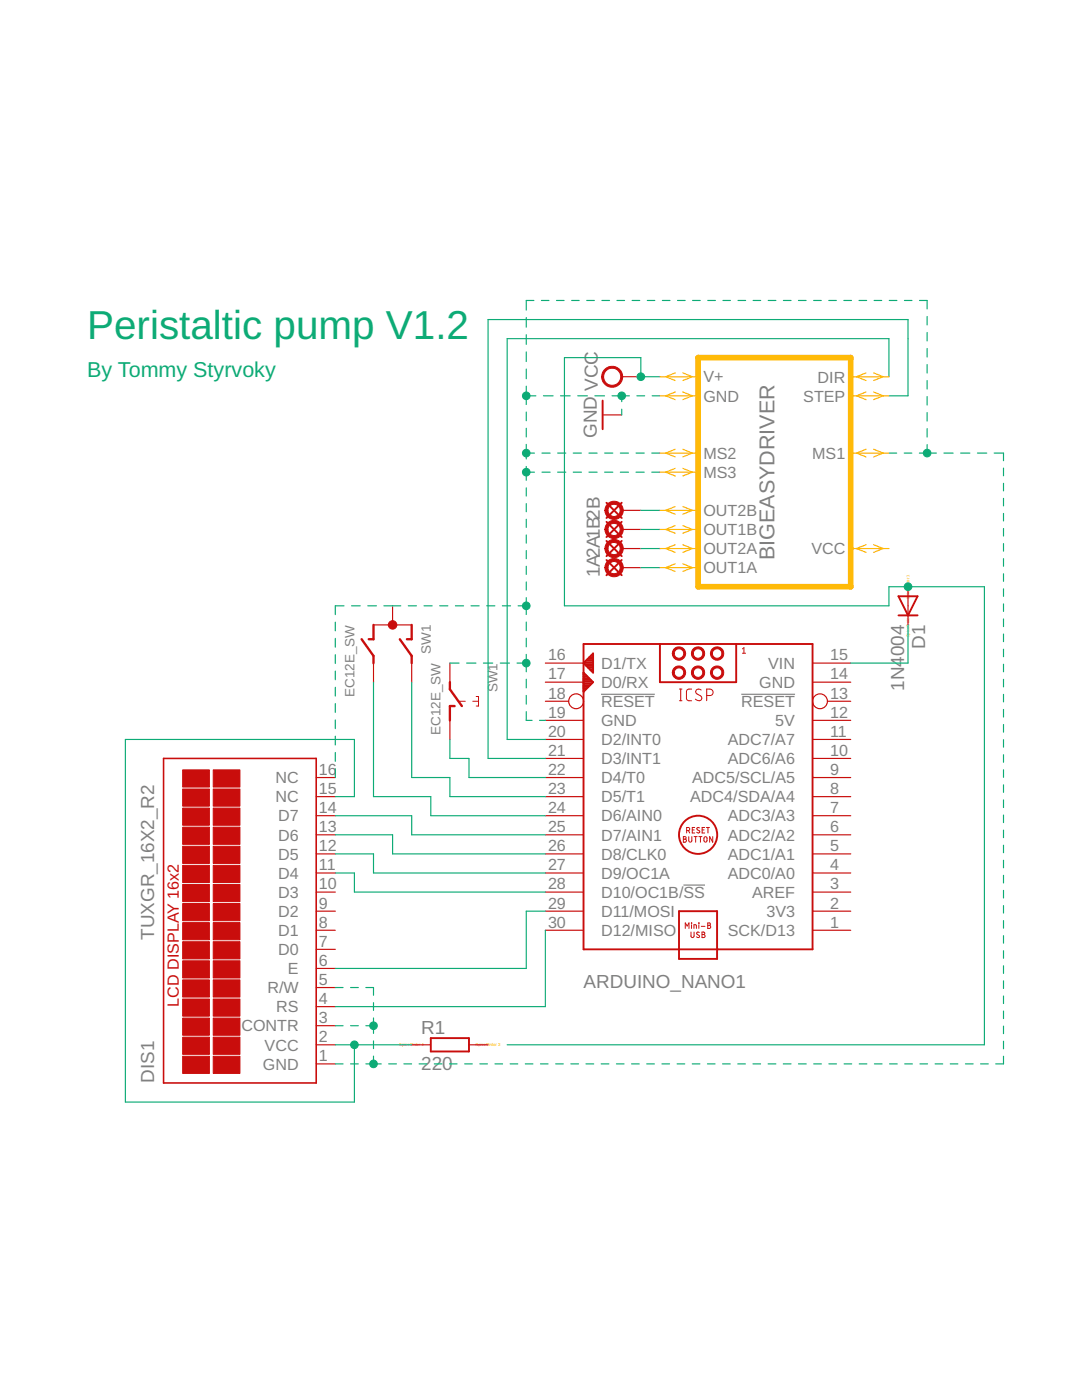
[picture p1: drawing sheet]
<svg xmlns="http://www.w3.org/2000/svg" width="216mm" height="279mm" viewBox="0 0 216 279" stroke-linecap="round" stroke-linejoin="round" font-family="sans-serif">
<path d="M119.9 138.6h10.8M147.9 138.6h10.7M136.4 176.6h4.3" fill="none" stroke="#808080" stroke-width=".23"/>
<g fill="none" stroke="#c90d0c" stroke-width=".38">
<path d="M120.2 79.9v5.8M121 111.8l3.1 3M121 107.9l3.1 3.1M121 104.1l3.1 3.1M121 100.3l3.1 3.1M124.1 111.8l-3.1 3M124.1 107.9l-3.1 3.1M124.1 104.1l-3.1 3.1M124.1 100.3l-3.1 3.1M179.3 119h3.8l-1.9 3.8zM116.4 128.5h45.7v61h-45.7zM116.4 132.3l1.9-1.9v3.8z"/>
<path d="M116.4 134.2l1.9 1.9-1.9 1.9M116.4 137.8h.3M116.4 137.4h.6M116.4 137.1h1M116.4 136.7h1.3M116.4 136.4h1.7M116.4 136h1.8M116.4 135.7h1.5M116.4 135.3h1.1M116.4 135h.8M116.4 134.6h.4M116.4 134.3h.1"/>
<path d="M116.6 132.2h1.7M116.6 132.5h1.7M116.9 131.8h1.4M117 132.9h1.3M117.3 131.5h1M117.3 133.2h1M117.6 131.1h.7M117.7 133.6h.6M118 130.8h.3M118 133.9h.3M118.3 130.5h.1M131.7 128.5v7.6h15.2v-7.6"/>
<path d="M179.3 122.8h3.8M135.5 181.8h7.6v9.6h-7.6zM86 207.2h7.6v2.6h-7.6z"/>
<circle cx="139.3" cy="166.6" r="3.8"/>
</g>
<g fill="none" stroke="#c90d0c" stroke-width=".23">
<path d="M124.1 75.2h3.8M120.2 82.8h3.9M124.1 113.3h3.8M124.1 109.5h3.8M124.1 105.7h3.8M124.1 101.9h3.8M181.2 117.1v7.6M74.5 124.7h7.6M74.5 132.3v3.8M78.3 120.9v3.8M82.1 132.3v3.8M89.8 132.3v3.8"/>
<path d="M108.8 132.3h7.6M108.8 136.1h7.6M108.8 140h4.7M162.1 132.3h7.7M162.1 136.1h7.7M165.1 140h4.7M63.1 159h3.8M63.1 155.2h3.8M89.8 143.8v3.8M108.8 159h7.6M108.8 155.2h7.6M108.8 143.8h7.6"/>
<path d="M108.8 147.6h7.6M108.8 151.4h7.6M162.1 159h7.7M162.1 155.2h7.7M162.1 143.8h7.7M162.1 147.6h7.7M162.1 151.4h7.7M63.1 178h3.8M63.1 174.2h3.8M63.1 170.4h3.8M63.1 166.6h3.8M63.1 162.8h3.8"/>
<path d="M108.8 178h7.6M108.8 174.2h7.6M108.8 170.4h7.6M108.8 166.6h7.6M108.8 162.8h7.6M162.1 178h7.7M162.1 174.2h7.7M162.1 170.4h7.7M162.1 166.6h7.7M162.1 162.8h7.7M63.1 197.1h3.8M63.1 193.3h3.8"/>
<path d="M63.1 189.5h3.8M63.1 185.7h3.8M63.1 181.8h3.8M108.8 185.7h7.6M108.8 181.8h7.6M162.1 185.7h7.7M162.1 181.8h7.7M63.1 208.5h3.8M63.1 212.3h3.8M63.1 204.7h3.8M63.1 200.9h3.8M82.1 208.5h3.9"/>
<path d="M93.6 208.5h3.8"/>
<circle cx="115" cy="140" r="1.48"/>
<circle cx="163.6" cy="140" r="1.48"/>
</g>
<path d="M72.2 127.6l2.3 3.3v1.4M74.5 124.7v2.9h-.9M79.8 127.6l2.3 3.3v1.4M82.1 124.7v2.9h-.9M89.8 136.1v1.5l2.4 3.3M90.7 140.9h-.9v2.9" fill="none" stroke="#c90d0c" stroke-width=".47"/>
<g fill="#c90d0c" stroke="#c90d0c" stroke-width=".2">
<path d="M134.5 133.3a1.33 1.33 0 0 1 2.1 .2 1.33 1.33 0 0 1-.8 2 1.33 1.33 0 0 1-1.6-1.3h.3a.95 .95 0 0 1 1.4-.8 .95 .95 0 0 1 .2 1.6 .95 .95 0 0 1-1.5-.5l-.1-.3h-.3z" fill-rule="evenodd"/>
<path d="M138.3 129.5a1.33 1.33 0 0 1 2.1 .2 1.33 1.33 0 0 1-.7 2 1.33 1.33 0 0 1-1.7-1.3h.3a.95 .95 0 0 1 1.4-.8 .95 .95 0 0 1 .2 1.6 .95 .95 0 0 1-1.5-.5l-.1-.3h-.3z" fill-rule="evenodd"/>
<path d="M142.2 129.5a1.33 1.33 0 0 1 2 .3 1.33 1.33 0 0 1-.8 1.9 1.33 1.33 0 0 1-1.6-1.3h.3a.95 .95 0 0 1 1.3-.9 .95 .95 0 0 1 .3 1.6 .95 .95 0 0 1-1.5-.4l-.1-.3h-.3z" fill-rule="evenodd"/>
<path d="M134.5 129.5a1.33 1.33 0 0 1 2.1 .2 1.33 1.33 0 0 1-.8 2 1.33 1.33 0 0 1-1.6-1.3h.3a.95 .95 0 0 1 1.4-.8 .95 .95 0 0 1 .2 1.6 .95 .95 0 0 1-1.5-.5l-.1-.3h-.3z" fill-rule="evenodd"/>
<path d="M142.2 133.3a1.33 1.33 0 0 1 2 .3 1.33 1.33 0 0 1-.8 1.9 1.33 1.33 0 0 1-1.6-1.3h.3a.95 .95 0 0 1 1.3-.9 .95 .95 0 0 1 .3 1.6 .95 .95 0 0 1-1.5-.4l-.1-.3h-.3z" fill-rule="evenodd"/>
<path d="M138.3 133.3a1.33 1.33 0 0 1 2.1 .2 1.33 1.33 0 0 1-.7 2 1.33 1.33 0 0 1-1.7-1.3h.3a.95 .95 0 0 1 1.4-.8 .95 .95 0 0 1 .2 1.6 .95 .95 0 0 1-1.5-.5l-.1-.3h-.3z" fill-rule="evenodd"/>
<path d="M120.8 73.6a2.09 2.09 0 0 1 3.2 .6 2.09 2.09 0 0 1-1.4 3 2.09 2.09 0 0 1-2.5-2h.3a1.71 1.71 0 0 1 2.5-1.6 1.71 1.71 0 0 1 .3 2.9 1.71 1.71 0 0 1-2.7-1l-.1-.3h-.3a1.95 1.95 0 0 1 .7-1.6z" fill-rule="evenodd"/>
<path d="M121.1 112.1a1.83 1.83 0 0 1 3 .2 1.83 1.83 0 0 1-1.1 2.8 1.83 1.83 0 0 1-2.3-1.8h.6a1.22 1.22 0 0 1 1.7-1.2 1.22 1.22 0 0 1 .3 2.1 1.22 1.22 0 0 1-2-.6v-.3h-.6z" fill-rule="evenodd"/>
<path d="M121.1 108.3a1.83 1.83 0 0 1 3 .2 1.83 1.83 0 0 1-1.1 2.7 1.83 1.83 0 0 1-2.3-1.7h.6a1.22 1.22 0 0 1 1.7-1.2 1.22 1.22 0 0 1 .3 2 1.22 1.22 0 0 1-2-.6v-.2h-.6z" fill-rule="evenodd"/>
<path d="M121.4 104.2a1.83 1.83 0 0 1 2.8 .7 1.83 1.83 0 0 1-1.3 2.6 1.83 1.83 0 0 1-2.2-1.8h.6a1.22 1.22 0 0 1 1.7-1.2 1.22 1.22 0 0 1 .3 2 1.22 1.22 0 0 1-2-.6v-.2h-.6a1.91 1.91 0 0 1 .7-1.5z" fill-rule="evenodd"/>
<path d="M121.4 100.4a1.83 1.83 0 0 1 2.8 .7 1.83 1.83 0 0 1-1.3 2.6 1.83 1.83 0 0 1-2.2-1.8h.6a1.22 1.22 0 0 1 1.7-1.2 1.22 1.22 0 0 1 .3 2 1.22 1.22 0 0 1-2-.6v-.2h-.6a1.91 1.91 0 0 1 .7-1.5z" fill-rule="evenodd"/>
<circle cx="78.3" cy="124.7" r=".85"/>
</g>
<g fill="none" stroke="#c90d0c" stroke-width=".2">
<path d="M91.7 140h1.1M94.3 140h1.2M95 139h.5v1.9h-.5M135.6 139.8h.5M135.6 137.5h.5M135.8 137.5v2.3M138 137.5h-.5a.51 .51 0 0 0-.5 .5l.1 1.6 .2 .2h.7M139.9 137.7a.58 .58 0 0 0-.9-.1 .58 .58 0 0 0 .1 .9l.7 .4a.58 .58 0 0 1 .1 .9 .58 .58 0 0 1-.9-.1l-.3-.2M141 138.8h.6a.65 .65 0 0 0 .7-.6 .65 .65 0 0 0-.7-.7h-.6v2.3M148.1 129.5l.3-.2v1.1M148.1 130.4h.7M136.4 167h.3l.2 .2-.2 .3 .3 .2-.2 .3-.4 .1z"/>
<path d="M136.4 167.5h.3M137 165.8l.6-.1v-.5l-.6-.1v1.1M137.4 165.8l.2 .4M137.4 167l.1 .9 .2 .2 .3-.2v-.9M138.1 165.6h.4M138.5 167h.6M138.6 165.1h-.5v1.1h.5M138.8 167v1.1M139.4 167h.7M139.6 165.2h-.4l-.2 .2 .5 .4a.3 .3 0 0 1 0 .5 .3 .3 0 0 1-.5-.2M139.8 167v1.1M140.1 165.6h.4"/>
<path d="M140.6 167h.2l.3 .2v.7l-.3 .2-.2-.1-.1-.2zM140.6 165.1h-.5v1.1h.5M140.9 165.1h.7M141.3 165.1v1.1M142.2 167v1.1l-.6-1.1v1.1M136.7 185.3v-1.1l.4 .6 .4-.6v1.1M137.9 186v.9l.2 .2 .4-.2v-.9M138 184.2h.1M138 184.6v.7M138.5 185.3v-.7l.4 .1 .1 .6M139.4 184.2h.1M139.4 184.6v.7"/>
<path d="M139.5 186.1l-.4-.1-.1 .3 .5 .4a.3 .3 0 0 1-.1 .4 .3 .3 0 0 1-.4-.1M139.9 184.9h.8M140.1 186h.4l.1 .2-.2 .3 .3 .3-.2 .3h-.4zM140.1 186.5h.3M141.2 184.2h.4l.2 .2-.3 .3 .3 .2-.2 .4h-.4zM141.2 184.7h.3"/>
</g>
<path d="M32.6 151.4h30.5v64.7h-30.5z" fill="none" stroke="#c90d0c" stroke-width=".32"/>
<g fill="#c90d0c" stroke="#c90d0c" stroke-width=".2">
<path d="M36.4 210.8h5.4v3.4h-5.4z"/>
<path d="M42.5 210.8h5.4v3.4h-5.4z"/>
<path d="M36.4 207h5.4v3.4h-5.4z"/>
<path d="M42.5 207h5.4v3.4h-5.4z"/>
<path d="M36.4 203.2h5.4v3.4h-5.4z"/>
<path d="M42.5 203.2h5.4v3.4h-5.4z"/>
<path d="M36.4 199.4h5.4v3.4h-5.4z"/>
<path d="M42.5 199.4h5.4v3.4h-5.4z"/>
<path d="M36.4 195.6h5.4v3.4h-5.4z"/>
<path d="M42.5 195.6h5.4v3.4h-5.4z"/>
<path d="M36.4 191.7h5.4v3.5h-5.4z"/>
<path d="M42.5 191.7h5.4v3.5h-5.4z"/>
<path d="M36.4 187.9h5.4v3.5h-5.4z"/>
<path d="M42.5 187.9h5.4v3.5h-5.4z"/>
<path d="M36.4 184.1h5.4v3.5h-5.4z"/>
<path d="M42.5 184.1h5.4v3.5h-5.4z"/>
<path d="M36.4 180.3h5.4v3.4h-5.4z"/>
<path d="M42.5 180.3h5.4v3.4h-5.4z"/>
<path d="M36.4 176.5h5.4v3.4h-5.4z"/>
<path d="M42.5 176.5h5.4v3.4h-5.4z"/>
<path d="M36.4 172.7h5.4v3.4h-5.4z"/>
<path d="M42.5 172.7h5.4v3.4h-5.4z"/>
<path d="M36.4 168.9h5.4v3.4h-5.4z"/>
<path d="M42.5 168.9h5.4v3.4h-5.4z"/>
<path d="M36.4 165.1h5.4v3.4h-5.4z"/>
<path d="M42.5 165.1h5.4v3.4h-5.4z"/>
<path d="M36.4 161.3h5.4v3.4h-5.4z"/>
<path d="M42.5 161.3h5.4v3.4h-5.4z"/>
<path d="M36.4 157.5h5.4v3.4h-5.4z"/>
<path d="M42.5 157.5h5.4v3.4h-5.4z"/>
<path d="M36.4 153.6h5.4v3.5h-5.4z"/>
<path d="M42.5 153.6h5.4v3.5h-5.4z"/>
</g>
<g fill="none" stroke="#0dab76" stroke-width=".23">
<path d="M106.5 60h-1.5v1.9M108 60h1.5M111 60h1.6M114.1 60h1.5M117.1 60h1.5M120.1 60h1.5M123.1 60h1.5M126.1 60h1.6M129.2 60h1.5M132.2 60h1.5M135.2 60h1.5M138.2 60h1.5"/>
<path d="M141.2 60h1.5M144.3 60h1.5M147.3 60h1.5M150.3 60h1.5M153.3 60h1.5M156.3 60h1.5M159.3 60h1.5M162.3 60h1.6M165.4 60h1.5M168.4 60h1.5M171.4 60h1.5M174.4 60h1.5"/>
<path d="M177.4 60h1.6M180.5 60h1.5M183.5 60h1.5v1.7M105 63.4v1.9M105 66.8v1.9M105 70.2v2M105 73.7v1.9M105 77.1v3.6M105 79h1.9M108.4 79h2M111.8 79h2M115.3 79h1.9"/>
<path d="M118.7 79h1.9M122.1 79h3.5M124.1 79v1.2M127.1 79h1.5M130.1 79h1.6M131.7 75.2h-3.8v-3.8h-15.3v49.5h64.8v-3.8h19v91.4h-95.2M177.4 79h3.8v-15.2h-83.8v87.6h11.4M177.4 75.2v-7.6h-76.2v80h7.6M185 63.2v1.7M185 66.4v1.7M185 69.6v1.6M185 72.7v1.7"/>
<path d="M185 75.9v1.7M185 79.1v1.7M105 82.2v1.8M105 85.5v1.7M105 88.7v2.9M105 93.1v2.8M105 97.4v1.6M105 90.4h1.6M105 94.2h1.6M108.1 90.4h1.7M108.1 94.2h1.7M111.3 90.4h1.6"/>
<path d="M111.3 94.2h1.6M114.4 90.4h1.6M114.4 94.2h1.6M117.5 90.4h1.6M117.5 94.2h1.6M120.6 90.4h1.7M120.6 94.2h1.7M123.8 90.4h1.6M123.8 94.2h1.6M124.1 81.7v1.1M126.9 90.4h1.6M126.9 94.2h1.6"/>
<path d="M130 90.4h1.7M130 94.2h1.7M177.4 90.4h1.5M180.4 90.4h1.5M183.5 90.4h3.3M185 82.3v1.7M185 85.5v1.7M185 88.7v1.7M188.3 90.4h1.9M191.7 90.4h1.8M195 90.4h1.9M198.4 90.4h1.8v1.5"/>
<path d="M200.2 93.4v1.6M200.2 96.5v1.5M200.2 99.5v1.5M105 100.5v1.6M105 103.6v1.7M105 106.8v1.6M105 109.9v1.6M105 113v1.6M105 116.1v1.7M105 119.3v3.3M127.9 113.3h3.8M127.9 109.5h3.8"/>
<path d="M127.9 101.9h3.8M127.9 105.7h3.8M200.2 102.5v1.5M200.2 105.5v1.5M200.2 108.5v1.5M200.2 111.5v1.5M200.2 114.5v1.5M200.2 117.5v1.5M66.9 124.2v1.7M66.9 127.4v1.8M66.9 130.7v1.7M66.9 133.9v1.8"/>
<path d="M66.9 137.2v1.7M68.6 120.9h-1.7v1.8M70.1 120.9h1.8M73.4 120.9h1.7M74.5 136.1v22.9h11.5v3.8h22.8M76.6 120.9h3.4M81.5 120.9h1.6M82.1 136.1v19.1h7.7v3.8h19M84.6 120.9h1.6M87.7 120.9h1.7M89.8 132.3h1.8M90.9 120.9h1.6"/>
<path d="M93.1 132.3h1.9M94 120.9h1.6M96.5 132.3h1.8M97.1 120.9h1.6M99.8 132.3h1.9M100.2 120.9h1.7M103.2 132.3h1.8M103.4 120.9h1.6M105 124.1v1.8M105 127.4v1.7M105 130.6v3.5M105 135.6v1.7"/>
<path d="M105 138.8v1.7M181.2 124.7v7.6h-11.4M200.2 120.5v1.5M200.2 123.5v1.6M200.2 126.5v1.6M200.2 129.6v1.5M200.2 132.6v1.5M200.2 135.6v1.5M200.2 138.6v1.5M66.9 159h3.8v-11.4h-45.7v72.3h45.7v-11.4M66.9 140.4v1.8M66.9 143.7v1.7"/>
<path d="M66.9 146.9v1.8M66.9 150.2v1.7M66.9 153.4v1.8M89.8 147.6v3.8h3.8v3.8h15.2M105 142v1.8h1.2M107.7 143.8h1.1M200.2 141.6v1.5M200.2 144.6v1.5M200.2 147.6v1.5M200.2 150.6v1.5M200.2 153.6v1.5M200.2 156.6v1.5"/>
<path d="M200.2 159.6v1.6M66.9 174.2h3.8v3.8h38.1M66.9 170.4h7.6v3.8h34.3M66.9 166.6h11.4v3.8h30.5M66.9 162.8h15.2v3.8h26.7M200.2 162.7v1.5M200.2 165.7v1.5M200.2 168.7v1.5M200.2 171.7v1.5M200.2 174.7v1.5M200.2 177.7v1.5M66.9 197.1h1.6"/>
<path d="M70 197.1h1.5M73 197.1h1.5v1.5M108.8 185.7v15.2h-41.9M108.8 181.8h-3.8v11.5h-38.1M200.2 180.7v1.5M200.2 183.7v1.5M200.2 186.7v1.5M200.2 189.7v1.5M200.2 192.7v1.6M200.2 195.7v1.6M200.2 198.8v1.5M66.9 208.5h15.2"/>
<path d="M66.9 212.3h1.6M66.9 204.7h1.6M70 212.3h1.5M70 204.7h1.5M73 212.3h3.1M73 204.7h1.5M74.5 200.1v1.6M74.5 203.2v3M74.5 207.7v1.6M74.5 210.8v1.5M77.6 212.3h1.5M80.6 212.3h1.5"/>
<path d="M83.6 212.3h1.6M86.7 212.3h1.5M89.7 212.3h1.5M92.7 212.3h1.5M95.7 212.3h1.6M98.8 212.3h1.5M101.8 212.3h1.5M104.8 212.3h1.5M107.8 212.3h1.6M110.9 212.3h1.5M113.9 212.3h1.5M116.9 212.3h1.6"/>
<path d="M120 212.3h1.5M123 212.3h1.5M126 212.3h1.6M129.1 212.3h1.5M132.1 212.3h1.5M135.1 212.3h1.5M138.1 212.3h1.6M141.2 212.3h1.5M144.2 212.3h1.5M147.2 212.3h1.5M150.2 212.3h1.6M153.3 212.3h1.5"/>
<path d="M156.3 212.3h1.5M159.3 212.3h1.6M162.4 212.3h1.5M165.4 212.3h1.5M168.4 212.3h1.5M171.4 212.3h1.6M174.5 212.3h1.5M177.5 212.3h1.5M180.5 212.3h1.6M183.6 212.3h1.5M186.6 212.3h1.5M189.6 212.3h1.5"/>
<path d="M192.6 212.3h1.6M195.7 212.3h1.5M200.2 210.8v1.5h-1.5M200.2 201.8v1.5M200.2 204.8v1.5M200.2 207.8v1.5"/>
</g>
<g fill="#0dab76" stroke="#0dab76" stroke-width=".2">
<circle cx="70.7" cy="208.5" r=".76"/>
<circle cx="181.2" cy="117.1" r=".76"/>
<circle cx="127.9" cy="75.2" r=".76"/>
<circle cx="105" cy="132.3" r=".76"/>
<circle cx="105" cy="120.9" r=".76"/>
<circle cx="105" cy="90.4" r=".76"/>
<circle cx="105" cy="79" r=".76"/>
<circle cx="185" cy="90.4" r=".76"/>
<circle cx="74.5" cy="212.3" r=".76"/>
<circle cx="124.1" cy="79" r=".76"/>
<circle cx="74.5" cy="204.7" r=".76"/>
<circle cx="105" cy="94.2" r=".76"/>
</g>
<path d="M139.3 71.4h30.5v45.7h-30.5z" fill="none" stroke="#ffba08" stroke-width="1.1"/>
<g fill="none" stroke="#ffba08" stroke-width=".23">
<path d="M131.7 75.2h7.6M131.7 79h7.6M134.7 74.4l-1.9 .8 1.9 .7M134.7 78.2l-1.9 .8 1.9 .8M136.2 74.4l2 .8-2 .7M136.2 78.2l2 .8-2 .8M169.8 75.2h7.6M169.8 79h7.6M172.8 74.4l-1.9 .8 1.9 .7M172.8 78.2l-1.9 .8 1.9 .8M174.3 74.4l1.9 .8-1.9 .7M174.3 78.2l1.9 .8-1.9 .8"/>
<path d="M131.7 90.4h7.6M131.7 94.2h7.6M134.7 93.5l-1.9 .7 1.9 .8M134.7 89.7l-1.9 .7 1.9 .8M136.2 89.7l2 .7-2 .8M136.2 93.5l2 .7-2 .8M169.8 90.4h7.6M172.8 89.7l-1.9 .7 1.9 .8M174.3 89.7l1.9 .7-1.9 .8M131.7 113.3h7.6M131.7 109.5h7.6M131.7 105.7h7.6"/>
<path d="M131.7 101.9h7.6M134.7 112.5l-1.9 .8 1.9 .7M134.7 108.7l-1.9 .8 1.9 .7M134.7 104.9l-1.9 .8 1.9 .7M134.7 101.1l-1.9 .8 1.9 .7M136.2 112.5l2 .8-2 .7M136.2 108.7l2 .8-2 .7M136.2 104.9l2 .8-2 .7M136.2 101.1l2 .8-2 .7M169.8 109.5h7.6M172.8 108.7l-1.9 .8 1.9 .7M174.3 108.7l1.9 .8-1.9 .7"/>
</g>
<text font-size="8.1" fill="#0dab76" x="17.4" y="67.6">Peristaltic pump V1.2</text>
<text font-size="4.3" fill="#0dab76" x="17.4" y="75.2">By Tommy Styrvoky</text>
<text font-size="4.3" fill="#808080" x="154.5" y="111.8" transform="rotate(-90 154.5 111.8)">BIGEASYDRIVER</text>
<g font-size="3.8" fill="#808080">
<text x="119.1" y="87.4" transform="rotate(-90 119.1 87.4)">GND VCC</text>
<text x="119.7" y="115.2" transform="rotate(-90 119.7 115.2)">1A2A1B2B</text>
<text x="184.6" y="129.5" transform="rotate(-90 184.6 129.5)">D1</text>
<text x="180.4" y="137.9" transform="rotate(-90 180.4 137.9)">1N4004</text>
<text x="30.7" y="187.6" transform="rotate(-90 30.7 187.6)">TUXGR_16X2_R2</text>
<text x="116.4" y="197.1">ARDUINO_NANO1</text>
<text x="84.1" y="206.3">R1</text>
<text x="84.1" y="213.5">220</text>
<text x="30.7" y="216.1" transform="rotate(-90 30.7 216.1)">DIS1</text>
</g>
<g font-size="3.2" fill="#808080">
<text x="140.4" y="76.3">V+</text>
<text x="163.1" y="76.3">DIR</text>
<text x="140.4" y="80.1">GND</text>
<text x="160.3" y="80.1">STEP</text>
<text x="140.4" y="91.6">MS2</text>
<text x="140.4" y="95.4">MS3</text>
<text x="162.1" y="91.6">MS1</text>
<text x="140.4" y="106.8">OUT1B</text>
<text x="140.4" y="103">OUT2B</text>
<text x="140.4" y="110.6">OUT2A</text>
<text x="161.9" y="110.6">VCC</text>
<text x="140.4" y="114.4">OUT1A</text>
<text x="109.4" y="131.8">16</text>
<text x="165.6" y="131.8">15</text>
<text x="109.4" y="135.6">17</text>
<text x="119.9" y="133.5">D1/TX</text>
<text x="119.9" y="137.3">D0/RX</text>
<text x="151.5" y="137.3">GND</text>
<text x="153.3" y="133.5">VIN</text>
<text x="165.6" y="135.6">14</text>
<text x="109.4" y="139.4">18</text>
<text x="109.4" y="143.2">19</text>
<text x="119.9" y="141.1">RESET</text>
<text x="147.9" y="141.1">RESET</text>
<text x="165.6" y="143.2">12</text>
<text x="165.6" y="139.4">13</text>
<text x="109.4" y="147">20</text>
<text x="119.9" y="144.9">GND</text>
<text x="119.9" y="148.7">D2/INT0</text>
<text x="145.2" y="148.7">ADC7/A7</text>
<text x="154.7" y="144.9">5V</text>
<text x="165.6" y="147">11</text>
<text x="63.6" y="154.6">16</text>
<text x="109.4" y="150.8">21</text>
<text x="109.4" y="154.6">22</text>
<text x="119.9" y="152.5">D3/INT1</text>
<text x="145.2" y="152.5">ADC6/A6</text>
<text x="165.6" y="154.6">9</text>
<text x="165.6" y="150.8">10</text>
<text x="54.9" y="160.1">NC</text>
<text x="54.9" y="156.3">NC</text>
<text x="63.6" y="158.5">15</text>
<text x="109.4" y="158.5">23</text>
<text x="119.9" y="156.3">D4/T0</text>
<text x="119.9" y="160.1">D5/T1</text>
<text x="137.7" y="160.1">ADC4/SDA/A4</text>
<text x="138.1" y="156.3">ADC5/SCL/A5</text>
<text x="165.6" y="158.5">8</text>
<text x="55.5" y="167.8">D6</text>
<text x="55.5" y="163.9">D7</text>
<text x="63.6" y="166.1">13</text>
<text x="63.6" y="162.3">14</text>
<text x="109.4" y="162.3">24</text>
<text x="109.4" y="166.1">25</text>
<text x="119.9" y="163.9">D6/AIN0</text>
<text x="119.9" y="167.8">D7/AIN1</text>
<text x="145.2" y="167.8">ADC2/A2</text>
<text x="145.2" y="163.9">ADC3/A3</text>
<text x="165.6" y="166.1">6</text>
<text x="165.6" y="162.3">7</text>
<text x="55.5" y="171.6">D5</text>
<text x="63.6" y="173.7">11</text>
<text x="63.6" y="169.9">12</text>
<text x="109.4" y="169.9">26</text>
<text x="109.4" y="173.7">27</text>
<text x="119.9" y="171.6">D8/CLK0</text>
<text x="145.2" y="171.6">ADC1/A1</text>
<text x="165.6" y="173.7">4</text>
<text x="165.6" y="169.9">5</text>
<text x="55.5" y="179.2">D3</text>
<text x="55.5" y="175.4">D4</text>
<text x="63.6" y="177.5">10</text>
<text x="109.4" y="177.5">28</text>
<text x="119.9" y="175.4">D9/OC1A</text>
<text x="119.9" y="179.2">D10/OC1B/SS</text>
<text x="145.2" y="175.4">ADC0/A0</text>
<text x="150.1" y="179.2">AREF</text>
<text x="165.6" y="177.5">3</text>
<text x="55.5" y="183">D2</text>
<text x="63.6" y="185.1">8</text>
<text x="63.6" y="181.3">9</text>
<text x="109.4" y="181.3">29</text>
<text x="109.4" y="185.1">30</text>
<text x="119.9" y="183">D11/MOSI</text>
<text x="152.9" y="183">3V3</text>
<text x="165.6" y="185.1">1</text>
<text x="165.6" y="181.3">2</text>
<text x="55.5" y="190.6">D0</text>
<text x="55.5" y="186.8">D1</text>
<text x="63.6" y="188.9">7</text>
<text x="119.9" y="186.8">D12/MISO</text>
<text x="145.2" y="186.8">SCK/D13</text>
<text x="57.5" y="194.4">E</text>
<text x="63.6" y="196.5">5</text>
<text x="63.6" y="192.7">6</text>
<text x="53.4" y="198.2">R/W</text>
<text x="55.1" y="202">RS</text>
<text x="63.6" y="200.4">4</text>
<text x="48.2" y="205.8">CONTR</text>
<text x="52.8" y="209.7">VCC</text>
<text x="63.6" y="208">2</text>
<text x="63.6" y="204.2">3</text>
<text x="52.4" y="213.5">GND</text>
<text x="63.6" y="211.8">1</text>
</g>
<text font-size="3.2" fill="#c90d0c" x="35.7" y="200.9" transform="rotate(-90 35.7 200.9)">LCD DISPLAY 16x2</text>
<g font-size="2.7" fill="#808080">
<text x="86" y="130.5" transform="rotate(-90 86 130.5)">SW1</text>
<text x="70.7" y="139.1" transform="rotate(-90 70.7 139.1)">EC12E_SW</text>
<text x="99.3" y="138.1" transform="rotate(-90 99.3 138.1)">SW1</text>
<text x="87.9" y="146.7" transform="rotate(-90 87.9 146.7)">EC12E_SW</text>
</g>
<g font-size=".8" fill="#ffba08">
<text x="181.5" y="119.6" transform="rotate(-90 181.5 119.6)">SpiceOrder 1</text>
<text x="181.5" y="127.2" transform="rotate(-90 181.5 127.2)">SpiceOrder 2</text>
<text x="79.7" y="208.8">SpiceOrder 1</text>
<text x="94.9" y="208.8">SpiceOrder 2</text>
</g>
</svg>
